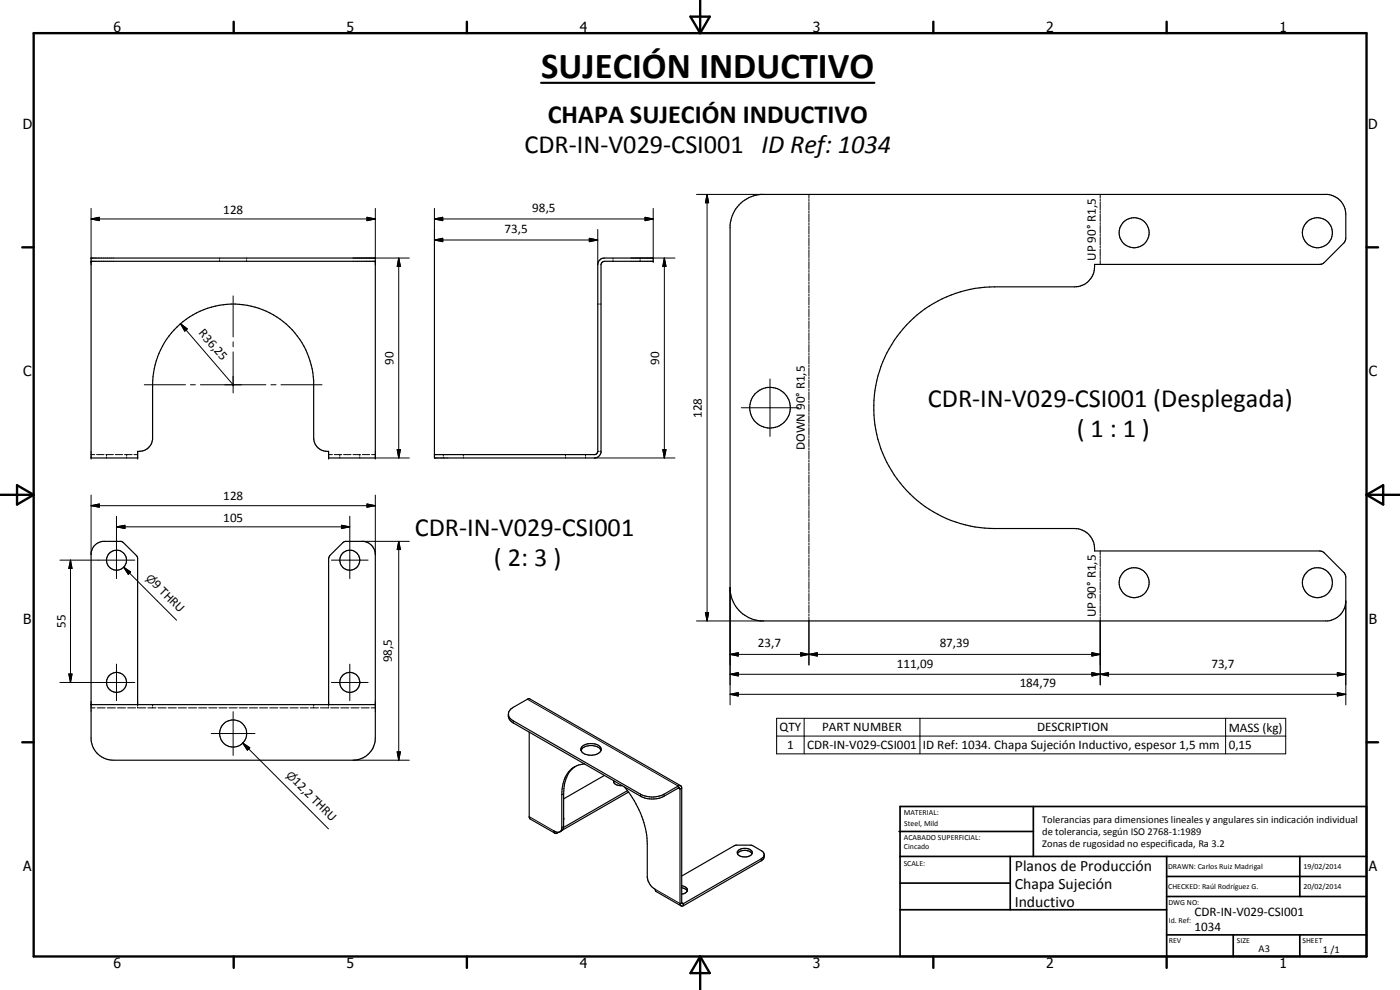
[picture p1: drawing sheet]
<svg xmlns="http://www.w3.org/2000/svg" width="420mm" height="297mm" viewBox="0 0 420 297" stroke-linecap="round" stroke-linejoin="round" font-family="sans-serif">
<g fill="none" stroke="#000" stroke-width=".35">
<path d="M27.3 77.4h85.3v60h-14v-2a4.1 4.1 0 0 1-4.5-4v-17.2a24.2 24.2 0 0 0-24.7-23 24.2 24.2 0 0 0-23.6 24.2v16.5a4.1 4.1 0 0 1-4.5 3.5v2h-14zM27.3 78.4h85.3M179.9 78.1l.8-.6 .7-.1h14.6v1h-14.6l-.6 .3-.4 .5v56.6l-.5 .9-1.2 .7h-48.3v-1h48.2l.5-.3 .3-.7v-56.3zM221.8 61.5a10 10 0 0 1 6.5-3.2h170.2a6.1 6.1 0 0 1 5.4 6v7.2l-.4 1.2-6 6-.8 .5-68.2 .1a6.1 6.1 0 0 1-6 6.8h-24a36.3 36.3 0 0 0-36.3 36.2 36.3 36.3 0 0 0 36.3 36.3h24a6.1 6.1 0 0 1 6 6.7l68.2 .1 .8 .5 6 6.1 .4 1.1v7.2a6.1 6.1 0 0 1-5.4 6h-170.2a10.1 10.1 0 0 1-9.2-9.2v-109.5a10.2 10.2 0 0 1 2.7-6.1zM27.3 211.4h85.3M41.3 211.4v-44l-.4-.7-4.3-4.2-5.8-.1a4 4 0 0 0-3.5 3.5v56.1a6.7 6.7 0 0 0 6.7 6.1h72a6.7 6.7 0 0 0 6.6-6.7v-55a4 4 0 0 0-3.5-4l-5.8 .1-4.3 4.2-.3 .7-.1 44M152.6 214.2a2.66 2.66 0 0 0 1.4 2.7l38.2 22a7.8 7.8 0 0 0 7.1 0l4.4-2.5 .3 .1 .1 34.9 .3 .4M153.4 212.7l5.5-3.1 45.4 26.2h-.8l-4.2 2.5a7.8 7.8 0 0 1-7.1 0l-38.2-22a2.09 2.09 0 0 1-.6-3.6zM158.8 219.7v25.6l.3 .4 7.4 4.3M172.7 230a9.5 9.5 0 0 0-3.5 8.1v9.8l-.5 1.3-.7 .4M174.4 225.2a3.6 3.6 0 0 1 4.6-1.3l.9 .6 .5 .7M174.7 224a4.2 4.2 0 0 1 5.6 .4 2.07 2.07 0 0 1-2.5 2.2 2.81 2.81 0 0 1-3.5-1.9z"/>
<path d="M175.5 229.2a7.1 7.1 0 0 0-6.6 6l-.3 3.2v10.1l-.1 .6-.5 .5M181.4 232.7l-12.2 7M184.2 234.2a1.66 1.66 0 0 0 1.8 1.5h.7M184.4 234.4l-.2 .3M187.4 236.1a27.9 27.9 0 0 1 6.9 17.1v10.5a4.8 4.8 0 0 0 2.3 3.1l.3 .7 7.5 4.3M188.3 237.2l-19.2 11.1M188.6 237.7l-19.8 11.3M204.3 235.8l.3 .4v34.6l.2 .3h.3l23.4-13.4 .6-.6 .3-.6M167.6 249.7l-.7 .4-.4-.1M168 249.6l-1 .1-.8-.4 .3 .7M169.2 245.4v.2M169.2 245.7v.2"/>
<path d="M221.3 256.2a2.88 2.88 0 0 1 4.4 0M221.7 255.1a2.92 2.92 0 0 1 4.1 .6 2.14 2.14 0 0 1-2.9 1.4 1.26 1.26 0 0 1-1.3-.5 1.26 1.26 0 0 1-.1-1.3zM229.4 256.5l-.3 1.2-.6 .6-23.4 13.4-.7 .1M229.4 256.5l-.3-.7-.4-.4-2.9-1.7h-5.3l-15.9 9.1M204.6 265.8a1.5 1.5 0 0 1 1.7 1.5M204.6 266.4l1.2 .4 .5 .5M206.3 267.3l-.5 .6-1.2 .4"/>
<circle cx="340.4" cy="69.8" r="4.5"/>
<circle cx="395.4" cy="69.8" r="4.5"/>
<circle cx="231.1" cy="122.3" r="6.1"/>
<circle cx="35" cy="168.1" r="2.99"/>
<circle cx="105" cy="168.1" r="3"/>
<circle cx="340.4" cy="174.8" r="4.5"/>
<circle cx="395.4" cy="174.8" r="4.5"/>
<circle cx="35" cy="204.7" r="2.99"/>
<circle cx="105" cy="204.7" r="3"/>
<circle cx="70" cy="220.1" r="4.1"/>
</g>
<g fill="none" stroke="#000" stroke-width=".3">
<path d="M209 58.3h20.1M212.2 58.3l.5 2.5h-1zM212.2 58.3v128M242.8 58.3v1.2M242.8 59.8v.6M330.2 58.3v1.2M330.2 59.8v.6M27.3 65.7l2.5-.5v1zM27.3 65.7h85.3M27.3 62.5v14.9M65.9 77.4v.4M65.9 78.1v.3"/>
<path d="M74 77.4v.4M74 78.1v.3M106 77.4h16.8M110.1 65.2l2.5 .5-2.5 .5zM112.6 62.5v14.9M119.7 77.4l.5 2.5h-1zM119.7 77.4v60M130.4 72l2.5-.5v1zM130.4 65.7l2.5-.5v1zM130.4 65.7h65.6M130.4 72h49M130.4 62.5v73.9"/>
<path d="M176.9 71.5l2.5 .5-2.5 .5zM179.4 68.8v10.6M184 77.4v.4M184 78.1v.3M189.4 77.4h13.2M192.1 77.4v.4M192.1 78.1v.3M193.6 65.2l2.4 .5-2.4 .5zM196 62.5v14.9M199.4 77.4l.5 2.5h-1zM199.4 77.4v60M242.8 60.7v2.4"/>
<path d="M242.8 63.4v.6M242.8 64.3v2.3M242.8 66.9v.6M242.8 67.8v2.4M242.8 70.5v.6M242.8 71.4v2.3M242.8 74v.6M242.8 74.9v2.4M242.8 77.6v.6M242.8 78.5v2.3M330.2 60.7v2.3M330.2 63.3v.6"/>
<path d="M330.2 64.2v2.3M330.2 66.8v.6M330.2 67.6v2.4M330.2 70.3v.6M330.2 71.2v2.3M330.2 73.8v.5M330.2 74.7v2.3M330.2 77.3v.6M330.2 78.1v1.2M54.2 97.1l2 1.6-.8 .7zM54.2 97.1l15.8 18.3M70 88.8v12.3"/>
<path d="M179.4 91.2h.3M180 91.2h.4M242.8 81.2v.5M242.8 82v2.4M242.8 84.7v.6M242.8 85.6v2.3M242.8 88.3v.5M242.8 89.2v2.3M242.8 91.8v.6M242.8 92.7v2.3M242.8 95.4v.5M242.8 96.3v2.3"/>
<path d="M242.8 98.9v.6M242.8 99.8v2.4M43.3 115.4h12.4M57.1 115.4h1.5M60.1 115.4h19.7M70 115.4h.1M70 102.6v1.5M70 105.6v12.3M81.3 115.4h1.5M84.3 115.4h12.3M231.1 113.7v17.2M242.8 102.5v.5"/>
<path d="M242.8 103.4v2.3M242.8 106v.6M242.8 106.9v2.4M242.8 109.6v.6M242.8 110.5v2.3M242.8 113.2v.5M242.8 114v2.4M242.8 116.7v.6M242.8 117.6v2.3M27.3 136.4h1.1M29 136.4h2.2M31.8 136.4h2.2"/>
<path d="M32 136.4v.3M32 137.1v.3M34.6 136.4h2.2M37.4 136.4h2.3M38 136.4v.3M38 137.1v.3M40.2 136.4h1.1M98.6 136.4h1.2M100.3 136.4h2.3M102 136.4v.3M102 137.1v.3M103.1 136.4h2.3"/>
<path d="M105.9 136.4h2.3M108 136.4v.3M108 137.1v.3M108.7 136.4h2.2M111.5 136.4h1.1M112.6 137.4h10.2M119.2 134.9h1l-.5 2.5zM133 136.4v.3M133 137.1v.3M139.1 136.4v.3M139.1 137.1v.3M169.7 136.4v.3"/>
<path d="M169.7 137.1v.3M175.7 136.4v.3M175.7 137.1v.3M178.4 137.4h24.2M179.4 135.4h.3M180 135.4h.4M198.9 134.9h1l-.5 2.5zM222.5 122.3h17.2M242.8 120.3v.5M242.8 121.2v2.3M242.8 123.8v.6M242.8 124.7v2.3"/>
<path d="M242.8 127.4v.5M242.8 128.3v2.3M242.8 130.9v.6M242.8 131.8v2.4M242.8 134.5v.5M242.8 135.4v2.3M242.8 138v.6M242.8 138.9v2.4M27.3 151.7l2.5-.5v1zM27.3 148.5v17.9M27.3 151.7h85.3M35 158.1l2.5-.5v1z"/>
<path d="M35 154.9v18.7M35 158.1h70M102.5 157.6l2.5 .5-2.5 .5zM105 154.9v18.7M110.1 151.2l2.5 .5-2.5 .5zM112.6 148.5v17.9M242.8 141.6v.6M242.8 142.5v2.3M242.8 145.2v.5M242.8 146v2.4M242.8 148.7v.6M242.8 149.6v2.3"/>
<path d="M242.8 152.3v.5M242.8 153.2v2.3M242.8 155.8v.6M242.8 156.7v2.3M242.8 159.4v.5M18 168.1h22.5M21.2 168.1l.4 2.5h-1zM21.2 168.1v36.7M37.1 170.2l2.1 1.4-.7 .7zM37.1 170.2l15.9 15.9M99.5 168.1h11M108.7 162.4h14.1"/>
<path d="M119.7 162.4l.5 2.5h-1zM119.7 162.4v65.7M219.1 176.3v35.2M242.8 160.3v2.3M242.8 162.9v.6M242.8 163.8v2.4M242.8 166.5v.5M242.8 167.4v2.3M242.8 170.1v.5M242.8 170.9v2.4M242.8 173.6v.6M242.8 174.5v2.3"/>
<path d="M242.8 177.2v.5M242.8 178.1v2.3M330.2 165.3v1.2M330.2 166.8v.6M330.2 167.6v2.4M330.2 170.3v.6M330.2 171.2v2.3M330.2 173.8v.6M330.2 174.7v2.3M330.2 177.3v.5M330.2 178.2v2.3M35 199.3v10.9"/>
<path d="M105 199.3v10.9M209 186.3h20.1M211.7 183.8h1l-.5 2.5zM219.1 196.3l2.5-.5v1zM219.1 196.3h111.1M240.3 195.8l2.5 .5-2.5 .5zM242.8 196.3l2.5-.5v1zM242.8 180.7v.6M242.8 181.6v2.3M242.8 184.3v.5M242.8 185.2v14.3M327.7 195.8l2.5 .5-2.5 .5z"/>
<path d="M330.2 180.8v.6M330.2 181.7v2.3M330.2 184.3v.6M330.2 185.2v20.3M403.9 180.3v31.2M18 204.8h22.5M20.6 202.2h1l-.4 2.6zM27.3 212.4h1.2M29.2 212.4h2.4M32.2 212.4h2.4M35.3 212.4h2.4M38.3 212.4h2.4"/>
<path d="M41.3 212.1v.3h2.5M41.3 211.4v.4M44.4 212.4h2.4M45.8 211.4v.4M45.8 212.1v.3M47.4 212.4h2.5M50.4 212.4h2.5M53.5 212.4h2.5M56.5 212.4h2.5M59.6 212.4h2.4M62.6 212.4h2.5M65.7 212.4h2.4"/>
<path d="M68.7 212.4h2.5M70 213.5v13.2M71.8 212.4h2.4M74.8 212.4h2.5M77.9 212.4h2.4M80.9 212.4h2.5M84 212.4h2.4M87 212.4h2.5M90.1 212.4h2.4M93.1 212.4h2.5M94.1 211.4v.4M94.1 212.1v.3"/>
<path d="M98.6 212.1v.3h-2.4M98.6 211.4v.4M99.2 212.4h2.5M99.5 204.8h11M102.3 212.4h2.4M105.3 212.4h2.5M108.4 212.4h2.4M111.4 212.4h1.2M154 216.3v.6M158.3 209.8l45.2 26v.7l.6 .3 .5-.3M219.1 208.3l2.5-.5v1zM219.1 202.3l2.5-.5v1z"/>
<path d="M219.1 202.3h184.8M219.1 208.3h184.8M233.1 215.5h152.8v10.7h-152.8zM241.3 215.5v10.7M276.1 215.5v10.7M327.7 201.8l2.5 .5-2.5 .5zM327.7 201.8l5 1v-1l-5 1zM330.2 202.3l2.5-.5v1zM367.8 215.5v10.7M401.4 201.8l2.5 .5-2.5 .5zM401.4 207.8l2.5 .5-2.5 .5zM63.4 220.1h13.1"/>
<path d="M72.8 222.9l2.2 1.5-.8 .7zM72.8 222.9l25.8 25.8M106 228.1h16.8M119.2 225.6h1l-.5 2.5zM169.2 238.1l-.6 .3M192.2 238.3v.6M199.3 238.3v.6M233.1 220.9h152.8M158.8 245l7.4 4.3M169.2 247.9l-.6 .3M228.5 257.7v.6M196.6 266.8l7.5 4.3 .5-.3 .5 .3v.6"/>
</g>
<g fill="#000">
<circle cx="27.3" cy="77.4" r=".18"/>
<circle cx="27.3" cy="78.4" r=".18"/>
<circle cx="196" cy="78.4" r=".18"/>
<circle cx="196" cy="77.4" r=".18"/>
<circle cx="27.3" cy="137.4" r=".18"/>
<circle cx="41.3" cy="137.4" r=".18"/>
<circle cx="98.6" cy="137.4" r=".18"/>
<circle cx="112.6" cy="137.4" r=".18"/>
</g>
<g fill="none" stroke="#000" stroke-width=".71">
<path d="M10.1 9.9h400v277.1h-400zM70.1 6.5v3.4M140.1 6.5v3.4M207.2 5h5.8l-2.9 4.9zM210.1 0v9.9M280.1 6.5v3.4M350.1 6.5v3.4M6.7 74.2h3.4M410.1 74.2h3.5M.1 148.5h10M5.1 145.6l5 2.9-5 2.9zM410.1 148.5h10"/>
<path d="M410.1 148.5l5-2.9v5.8zM6.7 222.7h3.4M410.1 222.7h3.5M70.1 287v3.4M140.1 287v3.4M210.1 287v10M210.1 287l2.9 5h-5.8zM280.1 287v3.4M350.1 287v3.4"/>
</g>
<g fill="none" stroke="#000" stroke-width=".51">
<path d="M269.8 249.5h40.3M270.1 242h140v45h-140zM270.1 257h140M303.2 257v16M310.1 242v15M350.1 257v30M390.1 257v12M270.1 265h33.1M270.1 273h80M350.1 269h60M350.1 263h60M350.1 280.5h60"/>
<path d="M370.1 280.5v6.5M390.1 280.5v6.5"/>
</g>
<g fill="#000">
<path d="M27.3 65.7l2.5-.5v1zM110.1 65.2l2.5 .5-2.5 .5zM119.7 77.4l.5 2.5h-1zM130.4 72l2.5-.5v1zM130.4 65.7l2.5-.5v1zM176.9 71.5l2.5 .5-2.5 .5zM193.6 65.2l2.4 .5-2.4 .5zM199.4 77.4l.5 2.5h-1zM212.2 58.3l.5 2.5h-1zM54.2 97.1l2 1.6-.8 .7zM119.2 134.9h1l-.5 2.5zM198.9 134.9h1l-.5 2.5z"/>
<path d="M27.3 151.7l2.5-.5v1zM35 158.1l2.5-.5v1zM102.5 157.6l2.5 .5-2.5 .5zM110.1 151.2l2.5 .5-2.5 .5zM21.2 168.1l.4 2.5h-1zM37.1 170.2l2.1 1.4-.7 .7zM119.7 162.4l.5 2.5h-1zM211.7 183.8h1l-.5 2.5zM219.1 196.3l2.5-.5v1zM240.3 195.8l2.5 .5-2.5 .5zM242.8 196.3l2.5-.5v1zM327.7 195.8l2.5 .5-2.5 .5z"/>
<path d="M20.6 202.2h1l-.4 2.6zM219.1 208.3l2.5-.5v1zM219.1 202.3l2.5-.5v1zM327.7 201.8l2.5 .5-2.5 .5zM330.2 202.3l2.5-.5v1zM401.4 201.8l2.5 .5-2.5 .5zM401.4 207.8l2.5 .5-2.5 .5zM72.8 222.9l2.2 1.5-.8 .7zM119.2 225.6h1l-.5 2.5z"/>
</g>
<path d="M162.4 24.8h100" fill="none" stroke="#000" stroke-width=".63"/>
<text font-size="11" x="162.4" y="23.3">SUJECIÓN INDUCTIVO</text>
<g font-size="7.9">
<text x="164.4" y="37">CHAPA SUJECIÓN INDUCTIVO</text>
<text x="157.4" y="46">CDR-IN-V029-CSI001 ID Ref: 1034</text>
<text x="278.5" y="122.2">CDR-IN-V029-CSI001 (Desplegada)</text>
<text x="323.2" y="131.2">( 1 : 1 )</text>
<text x="124.5" y="160.9">CDR-IN-V029-CSI001</text>
<text x="148.2" y="169.9">( 2: 3 )</text>
</g>
<g font-size="4.7">
<text x="304.6" y="261.2">Planos de Producción</text>
<text x="304.6" y="266.6">Chapa Sujeción</text>
<text x="304.6" y="272">Inductivo</text>
</g>
<g font-size="4.2">
<text x="34" y="9.6">6</text>
<text x="104" y="9.6">5</text>
<text x="174" y="9.6">4</text>
<text x="244" y="9.6">3</text>
<text x="314" y="9.6">2</text>
<text x="384" y="9.6">1</text>
<text x="6.8" y="38.7">D</text>
<text x="410.6" y="38.7">D</text>
<text x="7" y="112.9">C</text>
<text x="410.8" y="112.9">C</text>
<text x="7" y="187.1">B</text>
<text x="410.8" y="187.1">B</text>
<text x="7" y="261.4">A</text>
<text x="410.8" y="261.4">A</text>
<text x="34" y="290.4">6</text>
<text x="104" y="290.4">5</text>
<text x="174" y="290.4">4</text>
<text x="244" y="290.4">3</text>
<text x="314" y="290.4">2</text>
<text x="384" y="290.4">1</text>
</g>
<g font-size="3.9">
<text x="67" y="64.2">128</text>
<text x="159.8" y="63.7">98,5</text>
<text x="151.5" y="69.9">73,5</text>
<text x="328.9" y="78.3" transform="rotate(-90 328.9 78.3)">UP 90° R1,5</text>
<text x="59.4" y="100" transform="rotate(49 59.4 100)">R36,25</text>
<text x="118.1" y="109.4" transform="rotate(-90 118.1 109.4)">90</text>
<text x="197.9" y="109.4" transform="rotate(-90 197.9 109.4)">90</text>
<text x="210.6" y="125.3" transform="rotate(-90 210.6 125.3)">128</text>
<text x="241.5" y="135" transform="rotate(-90 241.5 135)">DOWN 90° R1,5</text>
<text x="67" y="150.2">128</text>
<text x="67" y="156.5">105</text>
<text x="45.5" y="175.6" transform="rotate(45 45.5 175.6)">9 THRU</text>
<text x="328.9" y="185.2" transform="rotate(-90 328.9 185.2)">UP 90° R1,5</text>
<text x="19.6" y="188.4" transform="rotate(-90 19.6 188.4)">55</text>
<text x="227.4" y="194.3">23,7</text>
<text x="282" y="194.3">87,39</text>
<text x="117.6" y="198.8" transform="rotate(-90 117.6 198.8)">98,5</text>
<text x="269.2" y="200.3">111,09</text>
<text x="363.5" y="200.3">73,7</text>
<text x="306" y="206.2">184,79</text>
<text x="234" y="219.5">QTY</text>
<text x="246.7" y="219.5">PART NUMBER</text>
<text x="311.2" y="219.5">DESCRIPTION</text>
<text x="368.8" y="219.6">MASS (kg)</text>
<text x="236.2" y="224.8">1</text>
<text x="242.3" y="224.8">CDR-IN-V029-CSI001</text>
<text x="277" y="224.9">ID Ref: 1034. Chapa Sujeción Inductivo, espesor 1,5 mm</text>
<text x="368.8" y="224.8">0,15</text>
<text x="87.7" y="234.7" transform="rotate(45 87.7 234.7)">12,2 THRU</text>
<text x="358.5" y="275">CDR-IN-V029-CSI001</text>
<text x="358.5" y="279.4">1034</text>
</g>
<g font-size="3.3">
<text x="43.5" y="173.6" transform="rotate(45 43.5 173.6)">n</text>
<text x="85.7" y="232.7" transform="rotate(45 85.7 232.7)">n</text>
</g>
<g font-size="3.1">
<text x="312.7" y="246.8">Tolerancias para dimensiones lineales y angulares sin indicación individual</text>
<text x="312.7" y="250.4">de tolerancia, según ISO 2768-1:1989</text>
<text x="312.7" y="254">Zonas de rugosidad no especificada, Ra 3.2</text>
<text x="377.7" y="285.6">A3</text>
<text x="397" y="285.9">1 /1</text>
</g>
<g font-size="2.4">
<text x="271.2" y="244.4">MATERIAL:</text>
<text x="271.3" y="252">ACABADO SUPERFICIAL:</text>
<text x="271.4" y="247.9">Steel, Mild</text>
<text x="271.3" y="254.6">Cincado</text>
<text x="271.2" y="259.7">SCALE:</text>
<text x="350.6" y="260.8">DRAWN: Carlos Ruiz Madrigal</text>
<text x="391.2" y="260.6">19/02/2014</text>
<text x="350.6" y="266.9">CHECKED: Raúl Rodríguez G.</text>
<text x="391.2" y="266.7">20/02/2014</text>
<text x="350.6" y="271.4">DWG NO:</text>
<text x="350.8" y="276.9">Id. Ref:</text>
<text x="350.8" y="282.8">REV</text>
<text x="371.2" y="282.9">SIZE</text>
<text x="390.9" y="282.9">SHEET</text>
</g>
</svg>
